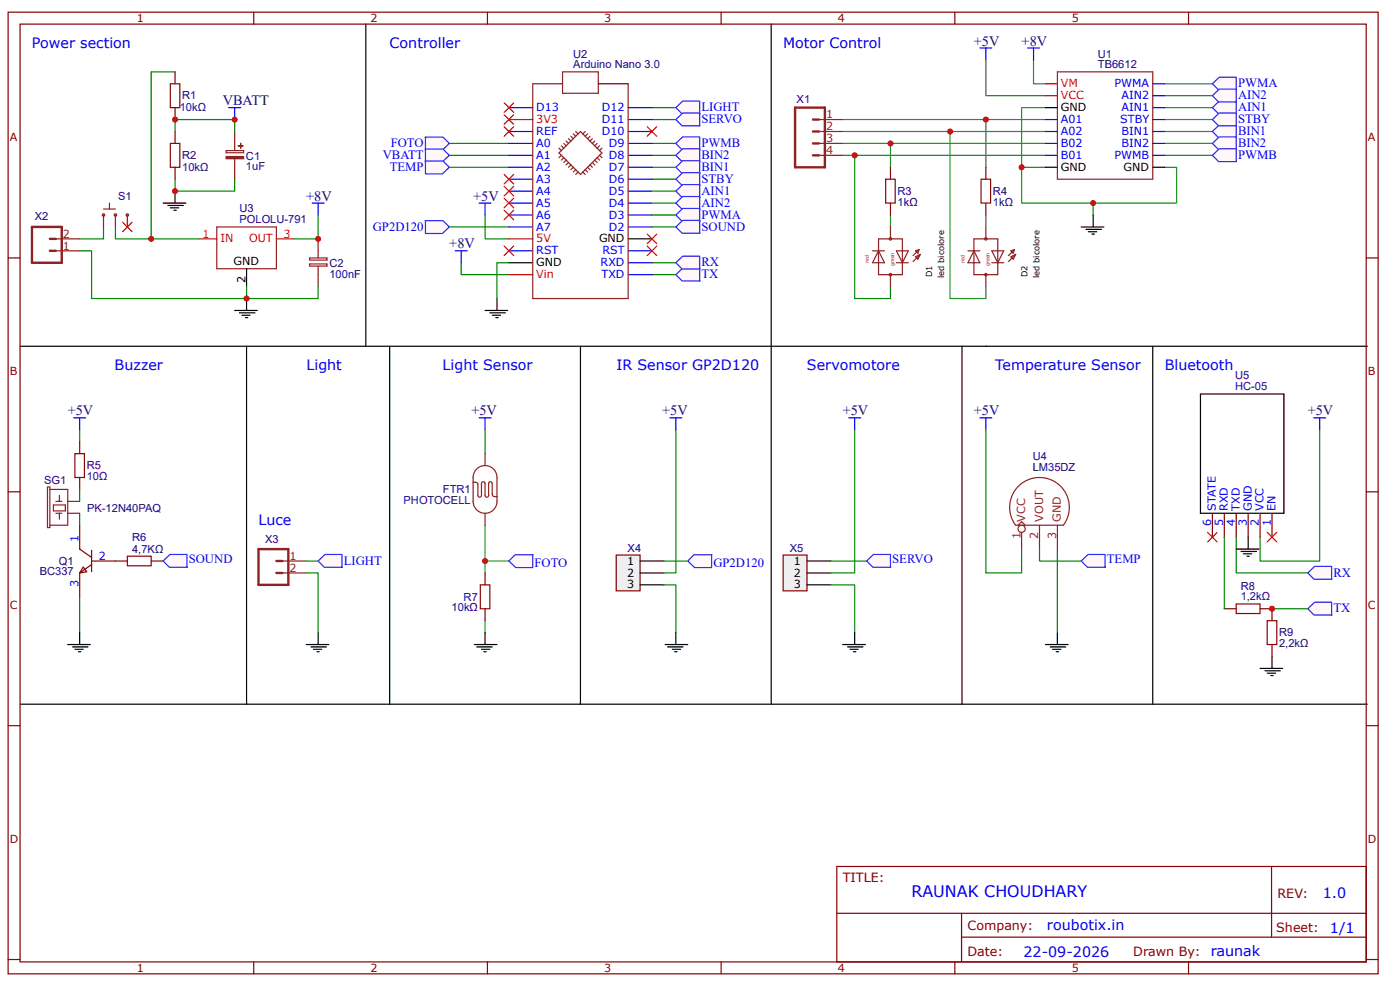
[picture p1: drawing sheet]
<svg xmlns="http://www.w3.org/2000/svg" width="297mm" height="210mm" viewBox="0 0 297 210" stroke-linecap="round" stroke-linejoin="round" font-family="sans-serif">
<g fill="none" stroke="#8d2323" stroke-width=".25">
<path d="M205.4 53.2h2.5M206.6 53.2l1.3 2.5h-2.5zM206.6 50.6h5.1v7.6h-5.1zM209.1 48.1v2.5M209.1 58.2v2.6M210.4 53.2h2.5l-1.2 2.5zM210.4 55.7h2.5M214.5 54.4l1-.5-.5 1zM214.5 53.2l.7-.3-.2 .8zM215.2 52.9l-1.2 1.3M215.5 53.9l-1.5 1.5M209.1 73.4h.1"/>
<circle cx="209.1" cy="50.6" r=".25"/>
<circle cx="209.1" cy="58.2" r=".25"/>
</g>
<g fill="none" stroke="#238d23" stroke-width=".25">
<path d="M209.1 12.7v7.6h12.7M219.3 12.7v5.1h2.5M247.1 17.8h10.1M178.8 25.3h43M178.8 30.4h43M178.8 32.9h43M178.8 27.9h43M188.9 30.4v5.1M201.6 27.9v35.4h7.5v-2.5M209.1 25.3v10.2M216.7 35.5v7.6h15.2M216.7 35.5h5.1"/>
<path d="M221.8 22.8h-5.1v12.7M247.1 35.5h2.5v7.6h-17.7M247.1 25.3h10.1M247.1 30.4h10.1M247.1 32.9h10.1M247.1 27.9h10.1M247.1 20.3h10.1M247.1 22.8h10.1M188.9 45.6v2.5M209.1 45.6v2.5M231.9 43.1v2.5M16.9 91.1v2.5"/>
<path d="M102.9 111.4v10.1M102.9 118.9h5.1M102.9 131.6v2.5"/>
</g>
<path d="M15.9 96.2h2v5h-2zM27 117.9h5.1v2.1h-5.1zM101.9 124h2v5.1h-2z" fill="none" stroke="#a00000" stroke-width=".25"/>
<path d="M16.9 93.6v2.6M16.9 101.2v2.6M24.5 118.9h2.5M32.1 118.9h2.5M102.9 121.5v2.5M102.9 129.1v2.5" fill="none" stroke="#800" stroke-width=".25"/>
<path d="M15.6 88.6h2.6M16.9 88.6v2.5M207.9 88.6h2.5M209.1 88.6v2.5" fill="none" stroke="#00f" stroke-width=".25"/>
<path d="M100.6 136.6h4.8M101.1 137.2h3.3M102.1 137.7h1.8M102.7 138.2h.5M102.9 134.1v2.5M221.8 136.6h4.8M222.8 137.2h3.3M223.3 137.7h1.8M224.1 138.2h.5M224.3 134.1v2.5" fill="none" stroke="#000" stroke-width=".25"/>
<path d="M130.7 117.7h5.1v7.6h-5.1z" fill="#efefef"/>
<path d="M130.7 117.7h5.1v7.6h-5.1z" fill="none" stroke="#800" stroke-width=".25"/>
<path d="M135.8 118.9h5M135.8 124h5M135.8 121.5h5" fill="none" stroke="#000" stroke-width=".25"/>
<path d="M147.2 117.6h3.8v2.7h-3.6l-1.5-1.4z" fill="#fff7f8"/>
<path d="M151 117.6v2.7h-3.6l-1.5-1.4 1.3-1.3h3.8" fill="none" stroke="#430aff" stroke-width=".25"/>
<path d="M143.4 91.1v30.4h-2.6M16.9 108.8v2.6M140.8 118.9h5.1M140.8 124h2.6v10.1" fill="none" stroke="#080" stroke-width=".25"/>
<path d="M142.1 88.6h2.5M143.4 88.6v2.5" fill="none" stroke="#00f" stroke-width=".25"/>
<path d="M141.1 136.6h4.8M141.6 137.2h3.3M142.6 137.7h1.8M143.1 138.2h.5M143.4 134.1v2.5" fill="none" stroke="#000" stroke-width=".25"/>
<path d="M17.7 120.2l.7 1-1.5 .3z" fill="#fefefe"/>
<path d="M16.9 111.4v5l2.5 1.8M19.4 119.7l-2.5 1.8v5M19.4 116.7v4.5M19.4 118.9h5.1M17.7 120.2l.7 1-1.5 .3z" fill="none" stroke="#800" stroke-width=".25"/>
<path d="M34.6 118.9l1.5-1.3h3.6v2.7h-3.8z" fill="#fff7f8"/>
<path d="M39.7 120.3v-2.7h-3.6l-1.5 1.3 1.3 1.4h3.8" fill="none" stroke="#430aff" stroke-width=".25"/>
<path d="M224.3 116.4v17.7M16.9 126.5v7.6" fill="none" stroke="#080" stroke-width=".25"/>
<path d="M14.4 136.6h4.8M15.4 137.2h3.3M15.9 137.7h1.8M16.6 138.2h.6M16.9 134.1v2.5" fill="none" stroke="#000" stroke-width=".25"/>
<g fill="none" stroke="#8d2323" stroke-width=".25">
<path d="M216 111.4l.7-.8 .8 .8M216.1 103.1a6.3 6.3 0 0 1 8.6-.3 6.3 6.3 0 0 1 .9 8.6h-10.1a6.3 6.3 0 0 1 .6-8.3zM216.7 112.9v3.5M220.5 111.4v5M224.3 111.4v5"/>
<circle cx="216.7" cy="112.1" r=".76"/>
</g>
<path d="M229.4 118.9l1.4-1.3h3.6l.1 2.7h-3.8z" fill="#fff7f8"/>
<path d="M234.4 120.3v-2.7h-3.6l-1.4 1.3 1.3 1.4h3.8" fill="none" stroke="#430aff" stroke-width=".25"/>
<path d="M220.5 116.4v2.5h8.9" fill="none" stroke="#080" stroke-width=".25"/>
<path d="M166.1 117.7h5.1v7.6h-5.1z" fill="#efefef"/>
<path d="M166.1 117.7h5.1v7.6h-5.1z" fill="none" stroke="#800" stroke-width=".25"/>
<path d="M171.2 118.9h5.1M171.2 124h5.1M171.2 121.5h5.1M178.8 136.6h4.8M179.8 137.2h3.3M180.3 137.7h1.8M181.1 138.2h.5M181.3 134.1v2.5" fill="none" stroke="#000" stroke-width=".25"/>
<path d="M181.3 91.1v30.4h-5M176.3 118.9h7.6M176.3 124h5v10.1" fill="none" stroke="#080" stroke-width=".25"/>
<path d="M180.1 88.6h2.5M181.3 88.6v2.5" fill="none" stroke="#00f" stroke-width=".25"/>
<path d="M183.9 118.9l1.4-1.3h3.6l.1 2.7h-3.8z" fill="#fff7f8"/>
<path d="M188.9 120.3v-2.7h-3.6l-1.4 1.3 1.3 1.4h3.8" fill="none" stroke="#430aff" stroke-width=".25"/>
<path d="M101.6 88.6h2.6M102.9 88.6v2.5" fill="none" stroke="#00f" stroke-width=".25"/>
<path d="M109.3 117.6h3.8l-.1 2.7h-3.6l-1.4-1.4z" fill="#fff7f8"/>
<path d="M113 117.6v2.7h-3.6l-1.4-1.4 1.3-1.3h3.8" fill="none" stroke="#430aff" stroke-width=".25"/>
<path d="M187.9 38h2v5.1h-2zM208.1 38h2.1v5.1h-2.1z" fill="none" stroke="#a00000" stroke-width=".25"/>
<path d="M188.9 35.5v2.5M209.1 35.5v2.5M188.9 43.1v2.5M209.1 43.1v2.5" fill="none" stroke="#800" stroke-width=".25"/>
<path d="M181.3 32.9v30.4h7.6v-2.5M102.9 91.1v5.1" fill="none" stroke="#080" stroke-width=".25"/>
<path d="M101.1 99.4a2.53 2.53 0 0 1 2.8-.5 2.53 2.53 0 0 1 1.5 2.3v5.1a2.53 2.53 0 0 1-2.5 2.5 2.53 2.53 0 0 1-2.5-2.5v-5.4l.2-.8zM102.9 96.2v2.5M100.4 102.2l.7 .1 .2 .3 .1 2.4a.38 .38 0 0 0 .4 .4 .38 .38 0 0 0 .3-.4v-2.5a.38 .38 0 0 1 .4-.4 .38 .38 0 0 1 .4 .4v2.5a.38 .38 0 0 0 .4 .4 .38 .38 0 0 0 .4-.4v-2.5a.38 .38 0 0 1 .3-.4 .38 .38 0 0 1 .4 .4l.1 2.5 .2 .2 .7 .1M102.9 108.8v2.6" fill="none" stroke="#8d2323" stroke-width=".25"/>
<path d="M90.2 46.8h3.8l1.3 1.3-1.4 1.4h-3.6z" fill="#fff7f8"/>
<path d="M90.2 46.8h3.8l1.3 1.3-1.4 1.4h-3.6v-2.7" fill="none" stroke="#430aff" stroke-width=".25"/>
<path d="M67.5 45.6v5h-5.1M95.3 48.1h12.7" fill="none" stroke="#080" stroke-width=".25"/>
<path d="M207.9 10.2h2.5M209.1 10.2v2.5M218 10.2h2.5M219.3 10.2v2.5M66.2 43.1h2.6M67.5 43.1v2.5M278.7 88.6h2.5M280 88.6v2.5" fill="none" stroke="#00f" stroke-width=".25"/>
<path d="M46 48.1h12.6v8.9h-12.6z" fill="none" stroke="#8d2323" stroke-width=".25"/>
<path d="M42.2 50.6h3.8M58.6 50.6h3.8" fill="none" stroke="#f00" stroke-width=".25"/>
<path d="M52.3 57v3.8M49.8 65.8h4.8M50.8 66.3h3.3M51.3 66.8h1.8M52.1 67.3h.5M52.3 63.3v2.5M269.9 139.2v2.5M267.3 141.7h4.8M268.3 142.2h3.3M268.8 142.7h1.8M269.6 143.2h.5" fill="none" stroke="#000" stroke-width=".25"/>
<path d="M277.4 121.5l1.5-1.4h3.6l.1 2.7h-3.8z" fill="#fff7f8"/>
<path d="M282.5 122.8v-2.7h-3.6l-1.5 1.4 1.4 1.3h3.8" fill="none" stroke="#430aff" stroke-width=".25"/>
<path d="M277.4 129.1l1.5-1.4h3.6l.1 2.7h-3.8z" fill="#fff7f8"/>
<path d="M282.5 130.4v-2.7h-3.6l-1.5 1.4 1.4 1.3h3.8" fill="none" stroke="#430aff" stroke-width=".25"/>
<path d="M54.8 116.4h6.4v7.6h-6.4zM58.6 118.9h1.3M58.6 121.5h1.3" fill="none" stroke="#8d2323" stroke-width=".51"/>
<path d="M59.9 118.9h5.1M59.9 121.5h5.1" fill="none" stroke="#8d2323" stroke-width=".25"/>
<path d="M65 136.6h4.8M66 137.2h3.3M66.5 137.7h1.7M67.2 138.2h.5M67.5 134.1v2.5" fill="none" stroke="#000" stroke-width=".25"/>
<path d="M67.5 118.9l1.4-1.3h3.7v2.7h-3.8z" fill="#fff7f8"/>
<path d="M72.6 120.3v-2.7h-3.7l-1.4 1.3 1.3 1.4h3.8" fill="none" stroke="#430aff" stroke-width=".25"/>
<path d="M65 118.9h2.5M65 121.5h2.5v12.6" fill="none" stroke="#080" stroke-width=".25"/>
<path d="M168.7 22.8h6.3v12.7h-6.3zM172.5 30.4h1.2M172.5 27.9h1.2M172.5 25.3h1.2M172.5 32.9h1.2" fill="none" stroke="#8d2323" stroke-width=".51"/>
<path d="M173.7 25.3h5.1M173.7 27.9h5.1M173.7 30.4h5.1M173.7 32.9h5.1" fill="none" stroke="#8d2323" stroke-width=".25"/>
<path d="M257.2 17.8l1.5-1.4h3.6v2.7h-3.8z" fill="#fff7f8"/>
<path d="M262.3 19.1v-2.7h-3.6l-1.5 1.4 1.3 1.3h3.8" fill="none" stroke="#430aff" stroke-width=".25"/>
<path d="M257.2 22.8l1.5-1.4h3.6v2.7h-3.8z" fill="#fff7f8"/>
<path d="M262.3 24.1v-2.7h-3.6l-1.5 1.4 1.3 1.3h3.8" fill="none" stroke="#430aff" stroke-width=".25"/>
<path d="M257.2 27.9l1.5-1.4h3.6v2.7h-3.8z" fill="#fff7f8"/>
<path d="M262.3 29.2v-2.7h-3.6l-1.5 1.4 1.3 1.3h3.8" fill="none" stroke="#430aff" stroke-width=".25"/>
<path d="M257.2 20.3l1.5-1.4h3.6v2.7h-3.8z" fill="#fff7f8"/>
<path d="M262.3 21.6v-2.7h-3.6l-1.5 1.4 1.3 1.3h3.8" fill="none" stroke="#430aff" stroke-width=".25"/>
<path d="M257.2 25.3l1.5-1.3h3.6v2.7h-3.8z" fill="#fff7f8"/>
<path d="M262.3 26.7v-2.7h-3.6l-1.5 1.3 1.3 1.4h3.8" fill="none" stroke="#430aff" stroke-width=".25"/>
<path d="M257.2 30.4l1.5-1.4h3.6v2.7h-3.8z" fill="#fff7f8"/>
<path d="M262.3 31.7v-2.7h-3.6l-1.5 1.4 1.3 1.3h3.8" fill="none" stroke="#430aff" stroke-width=".25"/>
<path d="M257.2 32.9l1.5-1.4h3.6v2.8h-3.8z" fill="#fff7f8"/>
<path d="M262.3 34.3v-2.8h-3.6l-1.5 1.4 1.3 1.4h3.8" fill="none" stroke="#430aff" stroke-width=".25"/>
<path d="M143.4 58.2l1.4-1.4h3.6l.1 2.8h-3.8z" fill="#fff7f8"/>
<path d="M148.4 59.6v-2.8h-3.6l-1.4 1.4 1.3 1.4h3.8" fill="none" stroke="#430aff" stroke-width=".25"/>
<path d="M138.3 58.2h5.1" fill="none" stroke="#080" stroke-width=".25"/>
<path d="M143.4 22.8l1.4-1.4h3.6l.1 2.7h-3.8z" fill="#fff7f8"/>
<path d="M148.4 24.1v-2.7h-3.6l-1.4 1.4 1.3 1.3h3.8" fill="none" stroke="#430aff" stroke-width=".25"/>
<path d="M138.3 22.8h5.1" fill="none" stroke="#080" stroke-width=".25"/>
<path d="M143.4 25.3l1.4-1.3h3.6l.1 2.7h-3.8z" fill="#fff7f8"/>
<path d="M148.4 26.7v-2.7h-3.6l-1.4 1.3 1.3 1.4h3.8" fill="none" stroke="#430aff" stroke-width=".25"/>
<path d="M138.3 25.3h5.1" fill="none" stroke="#080" stroke-width=".25"/>
<path d="M143.4 30.4l1.4-1.4h3.6l.1 2.7h-3.8z" fill="#fff7f8"/>
<path d="M148.4 31.7v-2.7h-3.6l-1.4 1.4 1.3 1.3h3.8" fill="none" stroke="#430aff" stroke-width=".25"/>
<path d="M138.3 30.4h5.1" fill="none" stroke="#080" stroke-width=".25"/>
<path d="M143.4 32.9l1.4-1.4h3.6l.1 2.8h-3.8z" fill="#fff7f8"/>
<path d="M148.4 34.3v-2.8h-3.6l-1.4 1.4 1.3 1.4h3.8" fill="none" stroke="#430aff" stroke-width=".25"/>
<path d="M138.3 32.9h5.1" fill="none" stroke="#080" stroke-width=".25"/>
<path d="M143.4 35.5l1.4-1.4h3.6l.1 2.7h-3.8z" fill="#fff7f8"/>
<path d="M148.4 36.8v-2.7h-3.6l-1.4 1.4 1.3 1.3h3.8" fill="none" stroke="#430aff" stroke-width=".25"/>
<path d="M138.3 35.5h5.1" fill="none" stroke="#080" stroke-width=".25"/>
<path d="M143.4 38l1.4-1.4h3.6l.1 2.7h-3.8z" fill="#fff7f8"/>
<path d="M148.4 39.3v-2.7h-3.6l-1.4 1.4 1.3 1.3h3.8" fill="none" stroke="#430aff" stroke-width=".25"/>
<path d="M138.3 38h5.1" fill="none" stroke="#080" stroke-width=".25"/>
<path d="M143.4 40.5l1.4-1.4h3.6l.1 2.8h-3.8z" fill="#fff7f8"/>
<path d="M148.4 41.9v-2.8h-3.6l-1.4 1.4 1.3 1.4h3.8" fill="none" stroke="#430aff" stroke-width=".25"/>
<path d="M138.3 40.5h5.1" fill="none" stroke="#080" stroke-width=".25"/>
<path d="M143.4 43.1l1.4-1.4h3.6l.1 2.7h-3.8z" fill="#fff7f8"/>
<path d="M148.4 44.4v-2.7h-3.6l-1.4 1.4 1.3 1.3h3.8" fill="none" stroke="#430aff" stroke-width=".25"/>
<path d="M138.3 43.1h5.1" fill="none" stroke="#080" stroke-width=".25"/>
<path d="M143.4 45.6l1.4-1.4h3.6l.1 2.7h-3.8z" fill="#fff7f8"/>
<path d="M148.4 46.9v-2.7h-3.6l-1.4 1.4 1.3 1.3h3.8" fill="none" stroke="#430aff" stroke-width=".25"/>
<path d="M138.3 45.6h5.1" fill="none" stroke="#080" stroke-width=".25"/>
<path d="M143.4 55.7l1.4-1.4h3.6l.1 2.7h-3.8z" fill="#fff7f8"/>
<path d="M148.4 57v-2.7h-3.6l-1.4 1.4 1.3 1.3h3.8" fill="none" stroke="#430aff" stroke-width=".25"/>
<path d="M138.3 55.7h5.1" fill="none" stroke="#080" stroke-width=".25"/>
<path d="M143.4 48.1l1.4-1.4h3.6l.1 2.7h-3.8z" fill="#fff7f8"/>
<path d="M148.4 49.4v-2.7h-3.6l-1.4 1.4 1.3 1.3h3.8" fill="none" stroke="#430aff" stroke-width=".25"/>
<path d="M138.3 48.1h5.1" fill="none" stroke="#080" stroke-width=".25"/>
<path d="M90.2 29.1h3.8l1.3 1.3-1.4 1.4h-3.6z" fill="#fff7f8"/>
<path d="M90.2 29.1h3.8l1.3 1.3-1.4 1.4h-3.6v-2.7" fill="none" stroke="#430aff" stroke-width=".25"/>
<path d="M95.3 30.4h12.7" fill="none" stroke="#080" stroke-width=".25"/>
<path d="M90.2 31.6h3.8l1.3 1.3-1.4 1.4h-3.6z" fill="#fff7f8"/>
<path d="M90.2 31.6h3.8l1.3 1.3-1.4 1.4h-3.6v-2.7" fill="none" stroke="#430aff" stroke-width=".25"/>
<path d="M95.3 32.9h12.7" fill="none" stroke="#080" stroke-width=".25"/>
<path d="M90.2 34.1h3.8l1.3 1.4-1.4 1.4h-3.6z" fill="#fff7f8"/>
<path d="M90.2 34.1h3.8l1.3 1.4-1.4 1.4h-3.6v-2.8" fill="none" stroke="#430aff" stroke-width=".25"/>
<path d="M37.1 15.2h-5v35.4h-7.6v-2.5M95.3 35.5h12.7M16.9 53.2h2.5v10.1h32.9v-2.5M97.8 55.7v2.5h10.2M102.9 45.6v5h5.1M108 55.7h-2.6v7.6M209.1 91.1v30.4h7.6v-5.1M16.9 103.8v2.5M259.7 113.9v15.2M262.3 113.9v7.6h15.1M269.9 129.1h7.5" fill="none" stroke="#080" stroke-width=".25"/>
<g fill="none" stroke="#00f" stroke-width=".25">
<path d="M244.6 17.8h2.5M48.5 22.8h2.5M49.8 22.8v2.5M108 22.8h5M108 27.9h5M108 30.4h5M108 32.9h5M108 35.5h5M108 38h5M133.3 22.8h5M133.3 25.3h5M133.3 27.9h5"/>
<path d="M133.3 30.4h5M133.3 32.9h5M133.3 35.5h5M133.3 38h5M221.8 25.3h2.5M221.8 27.9h2.5M221.8 30.4h2.5M221.8 32.9h2.5M244.6 22.8h2.5M244.6 25.3h2.5M244.6 27.9h2.5M244.6 30.4h2.5"/>
<path d="M244.6 32.9h2.5M244.6 20.3h2.5M96.6 53.2h2.5M97.8 53.2v2.5M101.6 43.1h2.6M102.9 43.1v2.5M108 43.1h5M108 53.2h5M108 40.5h5M108 45.6h5M108 48.1h5M133.3 43.1h5"/>
<path d="M133.3 53.2h5M133.3 40.5h5M133.3 45.6h5M133.3 48.1h5M133.3 55.7h5M133.3 58.2h5"/>
</g>
<g fill="none" stroke="#8d2323" stroke-width=".25">
<path d="M119.3 15.2h7.6v4.6h-7.6zM119.3 17.8h-6.3v45.5h20.3v-45.5M224.3 15.2h20.3v22.8h-20.3zM49.8 30.4v1.5M49.8 33.7v1.8M118.6 32.4l4.5-4.5 4.6 4.5-4.6 4.6zM118.6 31.4l.5 .5M119.1 30.9l.5 .5M119.1 32.9l-.5 .5M119.6 30.4l.5 .5M119.6 33.4l-.5 .5M120.1 29.9l.5 .5"/>
<path d="M120.1 33.9l-.5 .6M120.6 29.4l.5 .5M120.6 34.5l-.5 .5M121.1 28.9l.5 .5M121.1 35l-.5 .5M121.6 28.4l.5 .5M121.6 35.5l-.5 .5M122.1 27.9l.5 .5M122.1 36l-.5 .5M122.6 36.5l-.5 .5M123.6 36.5l.6 .5M124.2 36l.5 .5"/>
<path d="M124.2 27.9l-.6 .5M124.7 35.5l.5 .5M124.7 28.4l-.5 .5M125.2 35l.5 .5M125.2 28.9l-.5 .5M125.7 34.5l.5 .5M125.7 29.4l-.5 .5M126.2 33.9l.5 .6M126.2 29.9l-.5 .5M126.7 33.4l.5 .5M126.7 30.4l-.5 .5M127.2 32.9l.5 .5"/>
<path d="M127.2 30.9l-.5 .5M127.7 31.4l-.5 .5M11.8 53.2h5.1M11.8 50.6h5.1M22 44.3h2.5M22 45.6v2.5M23.2 43.1v1.2M24.5 45.6v2.5M27 45.6v2.5M185.1 53.2h2.5M186.4 50.6h5v7.6h-5zM186.4 53.2l1.2 2.5h-2.5z"/>
<path d="M188.9 48.1v2.5M188.9 58.2v2.6M190.2 53.2h2.5l-1.3 2.5zM190.2 55.7h2.5M194.2 54.4l1-.5-.5 1zM194.2 53.2l.8-.3-.3 .8zM195 52.9l-1.3 1.3M195.2 53.9l-1.5 1.5M10.1 103.3h.5v8.6h-.5zM10.6 103.8h3.8v7.6h-3.8M11.3 107.1h2.6v1.2h-2.6zM11.8 108.8h1.3"/>
<path d="M11.8 106.3h1.3M12.6 105v1.3M12.6 108.8v1.3M14.4 108.8h2.5M14.4 106.3h2.5"/>
<circle cx="22" cy="45.6" r=".25"/>
<circle cx="24.5" cy="45.6" r=".25"/>
<circle cx="27" cy="45.6" r=".25"/>
<circle cx="188.9" cy="50.6" r=".25"/>
<circle cx="188.9" cy="58.2" r=".25"/>
</g>
<path d="M6.8 48.1h6.3v7.6h-6.3zM10.6 50.6h1.2M10.6 53.2h1.2" fill="none" stroke="#8d2323" stroke-width=".51"/>
<g fill="none" stroke="#000" stroke-width=".25">
<path d="M77.6 5.1v68.3M163.6 5.1v144.2M221.8 22.8h2.5M221.8 35.5h2.5M244.6 35.5h2.5M108 55.7h5M133.3 50.6h5M229.4 48.1h4.8M230.4 48.6h3.3M230.9 49.1h1.8M231.7 49.6h.5M231.9 45.6v2.5"/>
<path d="M4.3 73.4h285.8M52.3 73.4v75.9M82.7 73.4v75.9M102.9 65.8h4.8M103.9 66.3h3.3M104.4 66.8h1.8M105.2 67.3h.5M105.4 63.3v2.5M123.1 73.4v75.9M204.1 73.4v75.9M244.6 73.4v75.9M254.7 83.5h17.7v25.3h-17.7z"/>
<path d="M262.3 116.4h4.8M263.3 116.9h3.3M263.8 117.4h1.8M264.5 117.9h.5M264.8 113.9v2.5M4.3 149.3h285.8"/>
</g>
<path d="M221.8 17.8h2.5M108 25.3h5M221.8 20.3h2.5M108 58.2h5M108 50.6h5" fill="none" stroke="#f00" stroke-width=".25"/>
<path d="M126.9 17.8h6.4" fill="none" stroke="#600" stroke-width=".25"/>
<g fill="none" stroke="#800" stroke-width=".25">
<path d="M37.1 15.2v2.6M37.1 22.8v2.5M37.1 27.9v2.5M37.1 35.5v2.5M257.2 108.8v5.1M259.7 108.8v5.1M262.3 108.8v5.1M264.8 108.8v5.1M267.3 108.8v5.1M269.9 108.8v5.1M259.7 129.1h2.6M267.3 129.1h2.6v2.5"/>
<path d="M269.9 136.6v2.6"/>
</g>
<path d="M36.1 17.8h2v5h-2zM36.1 30.4h2v5.1h-2zM262.3 128h5v2.1h-5zM268.8 131.6h2.1v5h-2.1z" fill="none" stroke="#a00000" stroke-width=".25"/>
<path d="M48 33.2h3.7v.4h-3.7z" fill="#8d2323"/>
<path d="M48 33.2h3.7v.4h-3.7zM48 31.9h3.7v.5h-3.7zM49.8 27.9v2.5M49.8 35.5v2.5" fill="none" stroke="#8d2323" stroke-width=".25"/>
<path d="M50.5 30.9h1.1z" fill="#8d2323"/>
<path d="M50.5 30.9h1.1z" fill="none" stroke="#8d2323" stroke-width=".25"/>
<path d="M51 30.4l.1 1z" fill="#8d2323"/>
<path d="M51 30.4l.1 1zM65.7 56h3.7v.4h-3.7zM65.7 54.7h3.7v.4h-3.7zM67.5 50.6v4.1M67.5 56.5v4.3" fill="none" stroke="#8d2323" stroke-width=".25"/>
<path d="M37.1 27.9v-2.6h12.7v2.6M37.1 38v2.5h12.7v-2.5M22 48.1v2.5h-5.1M32.1 50.6h10.1M67.5 60.8v2.5h-15.2M280 91.1v27.8h-12.7v-5" fill="none" stroke="#080" stroke-width=".25"/>
<path d="M34.6 43.1h4.8M35.6 43.6h3.3M36.1 44.1h1.8M36.9 44.6h.5M37.1 40.5v2.6" fill="none" stroke="#000" stroke-width=".25"/>
<g fill="none" stroke="#f00" stroke-width=".25">
<path d="M107 21.8l2 2M107 24.3l2 2.1M107 26.9l2 2M107 37l2 2M107 39.5l2 2M109 21.8l-2 2M109 24.3l-2 2.1M109 26.9l-2 2M109 37l-2 2M109 39.5l-2 2M137.3 26.9l2 2M139.3 26.9l-2 2"/>
<path d="M26 47.1l2 2M28 47.1l-2 2M107 42l2 2.1M107 44.6l2 2M107 52.2l2 2M109 42l-2 2.1M109 44.6l-2 2M109 52.2l-2 2M137.3 52.2l2 2M137.3 49.6l2 2.1M139.3 52.2l-2 2M139.3 49.6l-2 2.1"/>
<path d="M256.2 112.9l2 2M258.2 112.9l-2 2M268.8 112.9l2.1 2M270.9 112.9l-2.1 2"/>
</g>
<g fill="none" stroke="#800" stroke-width=".25">
<path d="M1.7 2.6h290.7v203.9h-290.7zM4.3 5.1h285.5v198.8h-285.5zM53.8 2.6v2.5M103.4 2.6v2.5M153 2.6v2.5M202.6 2.6v2.5M252.1 2.6v2.5M1.7 54.7h2.6M289.8 54.7h2.6M1.7 104.3h2.6M289.8 104.3h2.6M1.7 153.8h2.6"/>
<path d="M289.8 153.8h2.6M177.5 183.7h112.3v20.2h-112.3zM177.6 193.6h112.1M204 198.7h85.7M204 193.6v10.1M269.8 183.7v15M1.7 203.4h2.6M53.8 203.9v2.6M103.4 203.9v2.6M153 203.9v2.6M202.6 203.9v2.6M252.1 203.9v2.6"/>
<path d="M289.8 203.4h2.6"/>
</g>
<g fill="#c00">
<circle cx="188.9" cy="30.4" r=".63"/>
<circle cx="102.9" cy="118.9" r=".63"/>
<circle cx="231.9" cy="43.1" r=".63"/>
<circle cx="216.7" cy="35.5" r=".63"/>
<circle cx="201.6" cy="27.9" r=".63"/>
<circle cx="209.1" cy="25.3" r=".63"/>
<circle cx="181.3" cy="32.9" r=".63"/>
<circle cx="269.9" cy="129.1" r=".63"/>
<circle cx="32.1" cy="50.6" r=".63"/>
<circle cx="52.3" cy="63.3" r=".63"/>
<circle cx="37.1" cy="40.5" r=".63"/>
<circle cx="49.8" cy="25.3" r=".63"/>
<circle cx="37.1" cy="25.3" r=".63"/>
<circle cx="67.5" cy="50.6" r=".63"/>
</g>
<text font-size="3.4" fill="#00f" x="193.4" y="190.2">RAUNAK CHOUDHARY</text>
<g font-size="3" fill="#00f">
<text x="6.8" y="10.2">Power section</text>
<text x="82.7" y="10.2">Controller</text>
<text x="166.1" y="10.2">Motor Control</text>
<text x="24.3" y="78.5">Buzzer</text>
<text x="65" y="78.5">Light</text>
<text x="93.9" y="78.5">Light Sensor</text>
<text x="130.8" y="78.5">IR Sensor GP2D120</text>
<text x="171.2" y="78.5">Servomotore</text>
<text x="211.1" y="78.5">Temperature Sensor</text>
<text x="247.1" y="78.5">Bluetooth</text>
<text x="54.8" y="111.4">Luce</text>
<text x="280.6" y="190.3">1.0</text>
<text x="222.1" y="197.2">roubotix.in</text>
<text x="282.2" y="197.7">1/1</text>
<text x="217.1" y="202.8">22-09-2026</text>
<text x="256.9" y="202.7">raunak</text>
</g>
<g font-size="3" fill="#000080">
<text x="206.6" y="9.7">+5V</text>
<text x="216.7" y="9.7">+8V</text>
<text x="47.3" y="22.3">VBATT</text>
<text x="65" y="42.5">+8V</text>
<text x="100.4" y="42.5">+5V</text>
<text x="95.3" y="52.7">+8V</text>
<text x="14.4" y="88.1">+5V</text>
<text x="100" y="88.1">+5V</text>
<text x="140.5" y="88.1">+5V</text>
<text x="178.8" y="88.1">+5V</text>
<text x="206.6" y="88.1">+5V</text>
<text x="277.4" y="88.1">+5V</text>
</g>
<g font-size="2.7" fill="#00f">
<text x="148.8" y="23.6">LIGHT</text>
<text x="262.6" y="18.5">PWMA</text>
<text x="262.6" y="23.6">AIN1</text>
<text x="262.6" y="21">AIN2</text>
<text x="148.8" y="26.1">SERVO</text>
<text x="262.6" y="28.6">BIN1</text>
<text x="262.6" y="26.1">STBY</text>
<text x="81.2" y="33.8">VBATT</text>
<text x="82.9" y="31.3">FOTO</text>
<text x="148.8" y="31.2">PWMB</text>
<text x="148.8" y="33.7">BIN2</text>
<text x="262.6" y="31.2">BIN2</text>
<text x="262.6" y="33.7">PWMB</text>
<text x="82.7" y="36.3">TEMP</text>
<text x="148.8" y="36.2">BIN1</text>
<text x="148.8" y="38.8">STBY</text>
<text x="148.8" y="41.3">AIN1</text>
<text x="148.8" y="43.8">AIN2</text>
<text x="148.8" y="46.3">PWMA</text>
<text x="79.1" y="49">GP2D120</text>
<text x="148.8" y="48.9">SOUND</text>
<text x="148.8" y="59">TX</text>
<text x="148.8" y="56.5">RX</text>
<text x="40" y="119.5">SOUND</text>
<text x="72.9" y="119.7">LIGHT</text>
<text x="189.3" y="119.3">SERVO</text>
<text x="234.8" y="119.5">TEMP</text>
<text x="113.4" y="120.2">FOTO</text>
<text x="151.3" y="120.2">GP2D120</text>
<text x="282.9" y="122.2">RX</text>
<text x="282.9" y="129.8">TX</text>
</g>
<g font-size="2.7" fill="#800">
<text x="178.8" y="187">TITLE:</text>
<text x="271" y="190.3">REV:</text>
<text x="205.3" y="197.2">Company:</text>
<text x="270.8" y="197.6">Sheet:</text>
<text x="205.3" y="202.7">Date:</text>
<text x="240.4" y="202.7">Drawn By:</text>
</g>
<g font-size="2.4" fill="#800">
<text x="29" y="4.7">1</text>
<text x="78.6" y="4.7">2</text>
<text x="128.2" y="4.7">3</text>
<text x="177.8" y="4.7">4</text>
<text x="227.4" y="4.7">5</text>
<text x="2.1" y="29.9">A</text>
<text x="290.2" y="29.9">A</text>
<text x="2.1" y="79.5">B</text>
<text x="290.2" y="79.5">B</text>
<text x="2.1" y="129.1">C</text>
<text x="290.2" y="129.1">C</text>
<text x="2.1" y="178.6">D</text>
<text x="290.2" y="178.6">D</text>
<text x="29" y="206.1">1</text>
<text x="78.6" y="206.1">2</text>
<text x="128.2" y="206.1">3</text>
<text x="177.8" y="206.1">4</text>
<text x="227.4" y="206.1">5</text>
</g>
<g font-size="2.4" fill="#000080">
<text x="121.6" y="14.5">Arduino Nano 3.0</text>
<text x="121.6" y="12.4">U2</text>
<text x="232.9" y="14.5">TB6612</text>
<text x="232.9" y="12.2">U1</text>
<text x="38.1" y="23.6">10kΩ</text>
<text x="38.7" y="21">R1</text>
<text x="169" y="21.9">X1</text>
<text x="38.7" y="33.7">R2</text>
<text x="52.2" y="33.8">C1</text>
<text x="38.7" y="36.2">10kΩ</text>
<text x="52.2" y="36.1">1uF</text>
<text x="190.4" y="41.3">R3</text>
<text x="210.7" y="41.3">R4</text>
<text x="7.4" y="46.7">X2</text>
<text x="25.1" y="42.3">S1</text>
<text x="50.8" y="47.2">POLOLU-791</text>
<text x="50.8" y="45">U3</text>
<text x="190.4" y="43.6">1kΩ</text>
<text x="210.7" y="43.6">1kΩ</text>
<text x="69.9" y="58.9">100nF</text>
<text x="69.9" y="56.6">C2</text>
<text x="262" y="82.8">HC-05</text>
<text x="262" y="80.5">U5</text>
<text x="18.4" y="101.8">10Ω</text>
<text x="18.4" y="99.5">R5</text>
<text x="219.1" y="99.9">LM35DZ</text>
<text x="219.1" y="97.6">U4</text>
<text x="9.4" y="102.5">SG1</text>
<text x="85.6" y="106.8">PHOTOCELL</text>
<text x="94" y="104.6">FTR1</text>
<text x="18.5" y="108.6">PK-12N40PAQ</text>
<text x="12.5" y="119.8">Q1</text>
<text x="28" y="117.2">4,7KΩ</text>
<text x="28" y="114.6">R6</text>
<text x="56.3" y="115">X3</text>
<text x="133.2" y="117">X4</text>
<text x="167.6" y="117">X5</text>
<text x="8.5" y="121.9">BC337</text>
<text x="263.2" y="125">R8</text>
<text x="95.8" y="129.6">10kΩ</text>
<text x="98.4" y="127.3">R7</text>
<text x="263.2" y="127.3">1,2kΩ</text>
<text x="271.4" y="137.2">2,2kΩ</text>
<text x="271.4" y="134.9">R9</text>
</g>
<g font-size="2.4" fill="#00f">
<text x="113.8" y="23.6">D13</text>
<text x="127.7" y="23.6">D12</text>
<text x="236.4" y="18.5">PWMA</text>
<text x="237.9" y="23.6">AIN1</text>
<text x="237.9" y="21">AIN2</text>
<text x="113.8" y="28.6">REF</text>
<text x="127.7" y="26.1">D11</text>
<text x="127.7" y="28.6">D10</text>
<text x="225.1" y="26.1">A01</text>
<text x="225.1" y="28.6">A02</text>
<text x="237.7" y="26.1">STBY</text>
<text x="237.9" y="28.6">BIN1</text>
<text x="113.8" y="33.7">A1</text>
<text x="113.8" y="31.2">A0</text>
<text x="129.2" y="31.2">D9</text>
<text x="129.2" y="33.7">D8</text>
<text x="225.1" y="31.2">B02</text>
<text x="225.1" y="33.7">B01</text>
<text x="236.4" y="33.7">PWMB</text>
<text x="237.9" y="31.2">BIN2</text>
<text x="113.8" y="41.3">A4</text>
<text x="113.8" y="38.8">A3</text>
<text x="113.8" y="36.2">A2</text>
<text x="129.2" y="36.2">D7</text>
<text x="129.2" y="38.8">D6</text>
<text x="129.2" y="41.3">D5</text>
<text x="113.8" y="46.3">A6</text>
<text x="113.8" y="43.8">A5</text>
<text x="129.2" y="43.8">D4</text>
<text x="129.2" y="46.3">D3</text>
<text x="113.8" y="53.9">RST</text>
<text x="113.8" y="48.9">A7</text>
<text x="127.8" y="53.9">RST</text>
<text x="129.2" y="48.9">D2</text>
<text x="127.4" y="56.5">RXD</text>
<text x="127.6" y="59">TXD</text>
<text x="257" y="111.6" transform="rotate(-90 257 111.6)">6</text>
<text x="258" y="108.3" transform="rotate(-90 258 108.3)">STATE</text>
<text x="259.5" y="111.6" transform="rotate(-90 259.5 111.6)">5</text>
<text x="260.5" y="108.3" transform="rotate(-90 260.5 108.3)">RXD</text>
<text x="262" y="111.6" transform="rotate(-90 262 111.6)">4</text>
<text x="263" y="108.3" transform="rotate(-90 263 108.3)">TXD</text>
<text x="264.5" y="111.6" transform="rotate(-90 264.5 111.6)">3</text>
<text x="265.6" y="108.3" transform="rotate(-90 265.6 108.3)">GND</text>
<text x="267.1" y="111.6" transform="rotate(-90 267.1 111.6)">2</text>
<text x="268.1" y="108.3" transform="rotate(-90 268.1 108.3)">VCC</text>
<text x="269.6" y="111.6" transform="rotate(-90 269.6 111.6)">1</text>
<text x="270.6" y="108.3" transform="rotate(-90 270.6 108.3)">EN</text>
<text x="16.6" y="114.9" transform="rotate(-90 16.6 114.9)">1</text>
<text x="20.9" y="118.7">2</text>
<text x="16.6" y="124.5" transform="rotate(-90 16.6 124.5)">3</text>
</g>
<g font-size="2.4" fill="#f00">
<text x="225.1" y="18.5">VM</text>
<text x="225.1" y="21">VCC</text>
<text x="113.8" y="26.1">3V3</text>
<text x="43" y="50.4">1</text>
<text x="46.7" y="51.4">IN</text>
<text x="52.8" y="51.4">OUT</text>
<text x="60.2" y="50.4">3</text>
<text x="113.8" y="51.4">5V</text>
<text x="113.8" y="59">Vin</text>
</g>
<g font-size="2.4">
<text x="225.1" y="23.6">GND</text>
<text x="225.1" y="36.2">GND</text>
<text x="238.4" y="36.2">GND</text>
<text x="127.1" y="51.4">GND</text>
<text x="49.5" y="56.2">GND</text>
<text x="52.1" y="60" transform="rotate(-90 52.1 60)">2</text>
<text x="113.8" y="56.5">GND</text>
<text x="133" y="119.7">1</text>
<text x="168.4" y="119.7">1</text>
<text x="133" y="124.8">3</text>
<text x="133" y="122.2">2</text>
<text x="168.4" y="124.8">3</text>
<text x="168.4" y="122.2">2</text>
</g>
<g font-size="2.4" fill="#8d2323">
<text x="175.2" y="25.1">1</text>
<text x="175.2" y="27.6">2</text>
<text x="175.2" y="30.2">3</text>
<text x="175.2" y="32.7">4</text>
<text x="13.4" y="52.9">1</text>
<text x="13.4" y="50.4">2</text>
<text x="217.5" y="110.6" transform="rotate(-90 217.5 110.6)">VCC</text>
<text x="221.3" y="110.6" transform="rotate(-90 221.3 110.6)">VOUT</text>
<text x="225.1" y="110.6" transform="rotate(-90 225.1 110.6)">GND</text>
<text x="61.4" y="118.7">1</text>
<text x="216.5" y="114.4" transform="rotate(-90 216.5 114.4)">1</text>
<text x="220.3" y="114.4" transform="rotate(-90 220.3 114.4)">2</text>
<text x="224.1" y="114.4" transform="rotate(-90 224.1 114.4)">3</text>
<text x="61.4" y="121.2">2</text>
</g>
<g font-size="1.8">
<text x="197.8" y="58.7" transform="rotate(-90 197.8 58.7)">D1</text>
<text x="200.3" y="59" transform="rotate(-90 200.3 59)">led bicolore</text>
<text x="218" y="58.7" transform="rotate(-90 218 58.7)">D2</text>
<text x="220.5" y="59" transform="rotate(-90 220.5 59)">led bicolore</text>
</g>
<g font-size="1" fill="#8d2323">
<text x="184.4" y="55.7" transform="rotate(-90 184.4 55.7)">red</text>
<text x="189.7" y="56.5" transform="rotate(-90 189.7 56.5)">green</text>
<text x="204.6" y="55.7" transform="rotate(-90 204.6 55.7)">red</text>
<text x="209.9" y="56.5" transform="rotate(-90 209.9 56.5)">green</text>
</g>
</svg>
